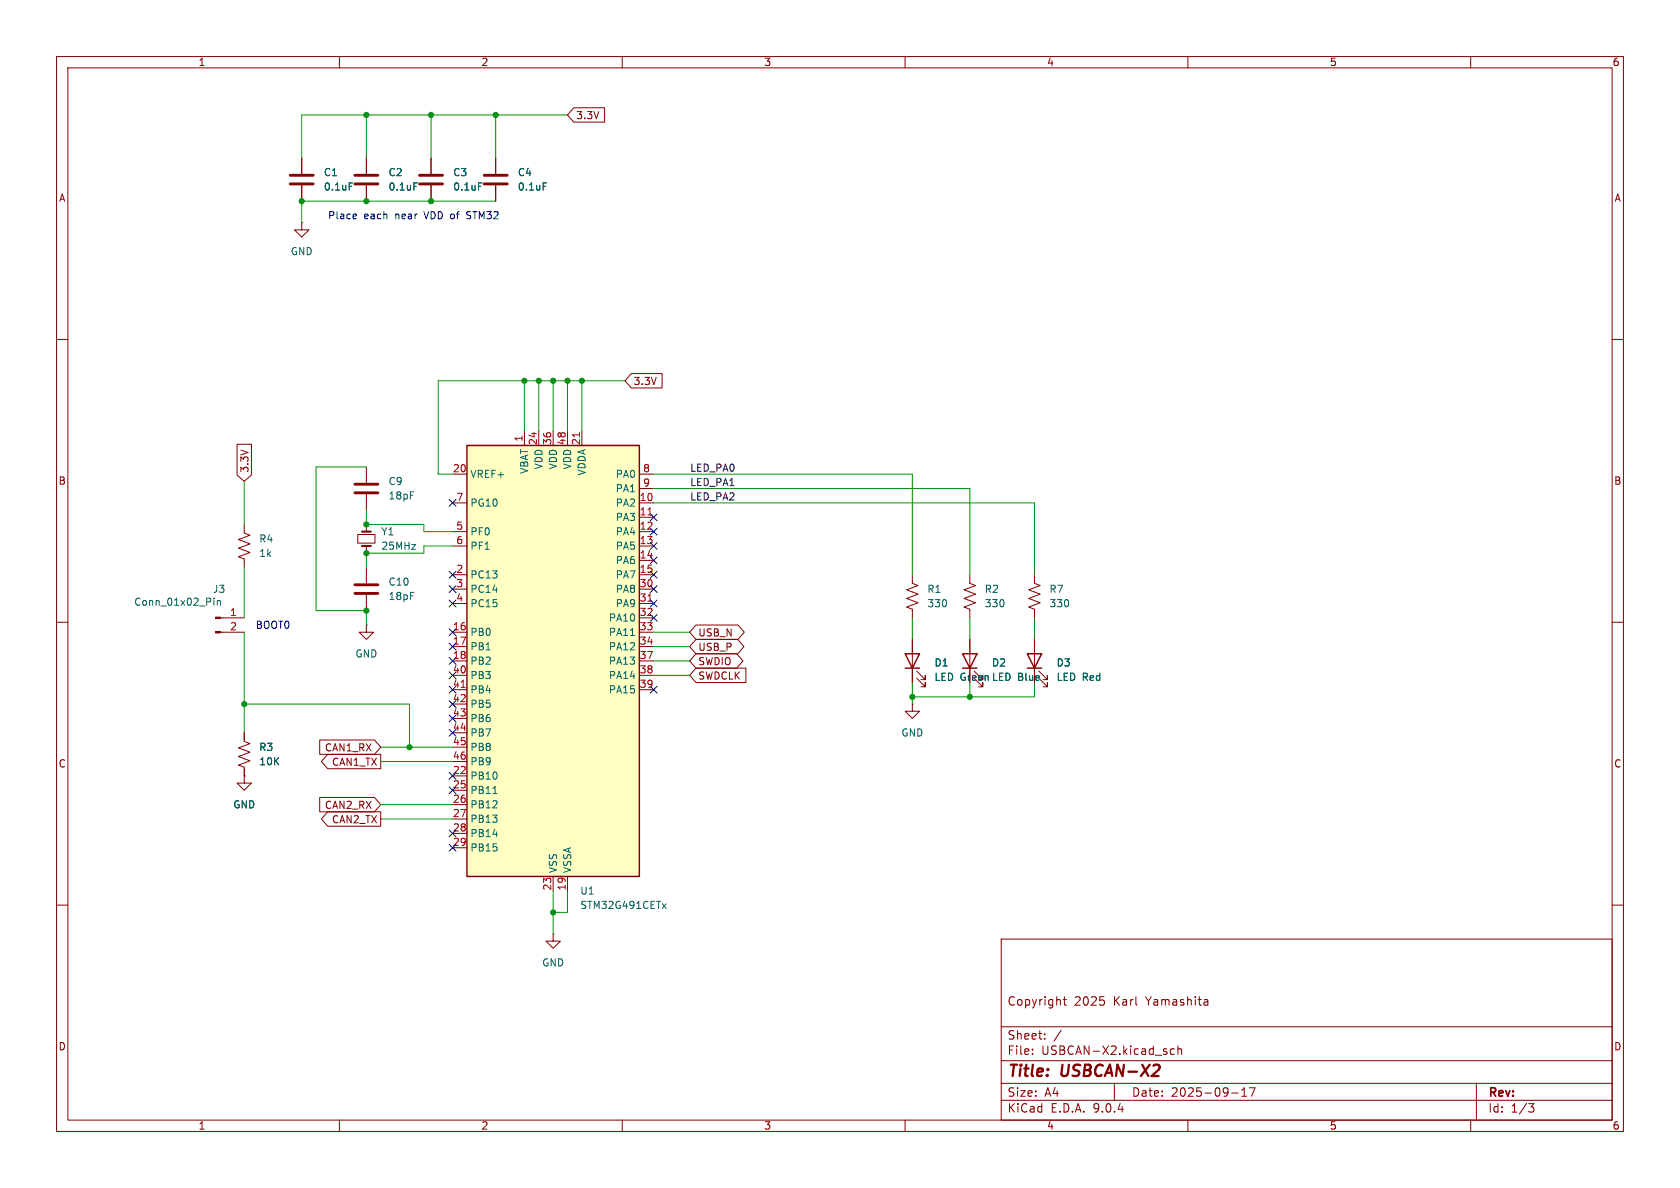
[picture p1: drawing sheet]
<svg xmlns="http://www.w3.org/2000/svg" width="297mm" height="210mm" viewBox="0 0 297 210" stroke-linecap="round" stroke-linejoin="round" font-family="sans-serif">
<g fill="none" stroke="#840000" stroke-width=".18">
<path d="M10 10h277v190h-277zM12 12h273v186h-273zM60 10v2M110 10v2M160 10v2M210 10v2M260 10v2M53.3 39.4v1.2h1.3l-1.3 1.3-1.2-1.3h1.2M53.3 39.4h.1M53.3 27.9v2.8M53.3 32.8v2.8M64.8 27.9v2.8"/>
<path d="M64.8 32.8v2.8M76.2 27.9v2.8M76.2 32.8v2.8M87.6 27.9v2.8M87.6 32.8v2.8M10 60h2M285 60h2M43.2 92.7v1.5l1 .4-2 .8 2 .7-2 .8 2 .8-2 .7 1 .4v1.5M63.2 94.5h3.1v1.5h-3.1zM64.8 82.6v2.7M64.8 87.4v2.8M64.8 92.7v1.3"/>
<path d="M64.8 96.5v1.3M10 110h2M39 109.2h4.2M39 111.8h4.2M64.8 110.5v1.3h1.2l-1.2 1.2-1.3-1.2h1.3M64.8 110.5h.1M64.8 100.3v2.8M64.8 105.2v2.8M161.3 101.6v1.5l1 .4-2 .8 2 .7-2 .8 2 .8-2 .7 1 .4v1.5M161.3 113v7.7M162.1 119.9l1.5 1.5v-.7v.7h-.8M162.1 118.6l1.5 1.5v-.7v.7h-.8"/>
<path d="M171.4 101.6v1.5l1.1 .4-2.1 .8 2.1 .7-2.1 .8 2.1 .8-2.1 .7 1 .4v1.5M171.4 113v7.7M172.2 119.9l1.5 1.5v-.7v.7h-.7M172.2 118.6l1.5 1.5v-.7v.7h-.7M182.9 101.6v1.5l1 .4-2 .8 2 .7-2 .8 2 .8-2 .7 1 .4v1.5M182.9 113v7.7M183.6 119.9l1.6 1.5v-.7v.7h-.8M183.6 118.6l1.6 1.5v-.7v.7h-.8M285 110h2M43.2 137.2v1.2h1.2l-1.2 1.3-1.3-1.3h1.3M43.2 137.2h.1M43.2 129.5v1.6l1 .3-2 .8 2 .8-2 .7 2 .8-2 .8 1 .3v1.6"/>
<path d="M161.3 124.5v1.2h1.3l-1.3 1.3-1.3-1.3h1.3M161.3 124.5h.1M10 160h2M97.8 165.1v1.3h1.3l-1.3 1.2-1.3-1.2h1.3M97.8 165.1h.1M177 166h108v32h-108zM188 176.7h.5M188.2 176.2v1.3l.3 .2M194.5 176.2h.7M195.1 176.8l.1 .3-.1 .5M213 176.7h.3l.2 .2v.8M213.5 177.6l-.5 .1"/>
<path d="M213.5 177.1h-.5M285 160h2M60 198v2M110 198v2M160 198v2M177 194.5h108M177 191.5h108M177 187.5h108M177 181.5h108M182.5 186.3v.1M182.5 185.5v.1M184.7 183.6v.1"/>
<path d="M184.7 182.8v.1M187.6 182.1l-1.3 2M197 191.5v3M207.6 185.5l-.4-.1-.3 .3v.4l.1 .2h.6M208.2 185.5l.3-.1 .3 .1 .1 .9M208.2 184.9v1.5M210 198v2M217.7 193.2h1.2M219.5 193.8h.9M219.5 192.7l.5-.4v1.5M220.9 192.3h1l-.7 1.5M260 198v2"/>
<path d="M261 191.5v6.5M270.2 195.1h1l-.5 .6 .4 .1 .1 .5-.3 .3h-.4"/>
</g>
<path d="M205 188.4v.4l-.1 .3" fill="none" stroke="#840000" stroke-width=".4"/>
<path d="M160 115.6h2.6l-1.3 2.5zM160 118.1h2.6M170.2 115.6h2.5l-1.3 2.5zM170.2 118.1h2.5M181.6 115.6h2.5l-1.2 2.5zM181.6 118.1h2.5" fill="none" stroke="#840000" stroke-width=".25"/>
<g fill="#840000" stroke="#840000" stroke-width=".18">
<path d="M38.1 109.1h.9v.2h-.9z"/>
<path d="M38.1 111.6h.9v.3h-.9z"/>
</g>
<path d="M61.7 32.3h.6M73.2 32.3h.6M84.6 32.3h.6M96 32.3h.6M37.8 105.7v.2M37.8 106.2v.8M38.4 106.2v.8M38.4 106.3l.2-.1h.3l.1 .8" fill="none" stroke="#006464" stroke-width=".18"/>
<path d="M51.3 31h4.1M51.3 32.5h4.1M62.7 31h4.1M62.7 32.5h4.1M74.2 31h4M74.2 32.5h4M85.6 31h4.1M85.6 32.5h4.1M62.7 85.6h4.1M62.7 87.1h4.1M62.7 103.4h4.1M62.7 104.9h4.1" fill="none" stroke="#840000" stroke-width=".51"/>
<path d="M64 96.5h1.5M64 94h1.5" fill="none" stroke="#840000" stroke-width=".38"/>
<path d="M82.5 78.7h30.5v76.2h-30.5z" fill="#ffffc2"/>
<path d="M82.5 78.7h30.5v76.2h-30.5z" fill="none" stroke="#840000" stroke-width=".25"/>
<g fill="none" stroke="#840000" stroke-width=".18">
<path d="M101.4 19h5.5v2.6h-5.5l-1.1-1.3zM53.3 27.9v2.8M53.3 32.8v2.8M64.8 27.9v2.8M64.8 32.8v2.8M76.2 27.9v2.8M76.2 32.8v2.8M87.6 27.9v2.8M87.6 32.8v2.8M41.9 78.5h2.6v5.5l-1.3 1.1-1.3-1.1zM92.7 76.2v2.5M95.2 76.2v2.5"/>
<path d="M97.8 76.2v2.5M100.3 76.2v2.5M102.9 76.2v2.5M111.6 66h5.4v2.6h-5.4l-1.1-1.3zM80 83.8h2.5M80 88.9h2.5M80 94h2.5M80 96.5h2.5M113 83.8h2.6M113 88.9h2.6M113 94h2.6M113 96.5h2.6"/>
<path d="M113 86.4h2.6M113 91.4h2.6M113 99.1h2.6M80 101.6h2.5M80 104.1h2.5M80 106.7h2.5M80 111.8h2.5M80 114.3h2.5M80 116.8h2.5M80 119.4h2.5M113 101.6h2.6M113 104.1h2.6"/>
<path d="M113 106.7h2.6M113 111.8h2.6M113 114.3h2.6M113 116.8h2.6M113 119.4h2.6M113 109.2h2.6M123 113h7.4l1.1 1.3-1.1 1.3h-7.4l-1.1-1.3zM123 115.6h7.2l1.1 1.2-1.1 1.3h-7.2l-1.1-1.3zM123 118.1h8.9v2.6h-8.9l-1.1-1.3zM123 110.5h7.5l1.1 1.3-1.1 1.2h-7.5l-1.1-1.2zM161.3 113v2.6M161.3 118.1v2.6"/>
<path d="M171.4 113v2.6M171.4 118.1v2.6M182.9 113v2.6M182.9 118.1v2.6M43.2 137.2h.1M43.2 129.5v1.3M43.2 135.9v1.3M56.5 130.8h9.7l1.1 1.3-1.1 1.3h-9.7zM57.9 133.3h9.4v2.6h-9.4l-1.1-1.3zM80 121.9h2.5M80 124.5h2.5M80 127h2.5"/>
<path d="M80 129.5h2.5M80 132.1h2.5M80 134.6h2.5M80 137.2h2.5M80 139.7h2.5M113 121.9h2.6M56.5 141h9.7l1.1 1.2-1.1 1.3h-9.7zM57.9 143.5h9.4v2.6h-9.4l-1.1-1.3zM80 142.2h2.5M80 144.8h2.5M80 147.3h2.5M80 149.9h2.5"/>
<path d="M97.8 154.9v2.6M100.3 154.9v2.6"/>
</g>
<path d="M102.5 76.5v.7M114.5 91h.8M114.5 106.3h.8M81.5 121.5h.7" fill="none" stroke="#a90000" stroke-width=".18"/>
<path d="M61.7 32.3h.6M73.2 32.3h.6M84.6 32.3h.6M96 32.3h.6M111.5 112.3h.7M87.1 140.3h.8M117.1 159.8l.7 .8M117.8 159.8l-.7 .8" fill="none" stroke="#006464" stroke-width=".18"/>
<g fill="none" stroke="#009600" stroke-width=".18">
<path d="M64.8 20.3v7.6M76.2 20.3v7.6M87.6 20.3v7.6M87.6 35.6h-34.3v3.8M100.3 20.3h-47v7.6M92.7 67.3v8.9M95.2 67.3v8.9M97.8 67.3v8.9M100.3 67.3v8.9M102.9 67.3v8.9M110.5 67.3h-33v16.5h2.5M43.2 85.1v7.6"/>
<path d="M64.8 90.2v2.5h10.1v1.3h5.1M64.8 82.6h-8.9v25.4h8.9v2.5M80 96.5h-5.1v1.3h-10.1v2.5M115.6 83.8h45.7v17.8M115.6 86.4h55.8v15.2M115.6 88.9h67.3v12.7M43.2 100.3v8.9M43.2 111.8v17.7M115.6 119.4h6.3M115.6 111.8h6.3M115.6 116.8h6.3M115.6 114.3h6.3"/>
<path d="M161.3 109.2v3.8M171.4 109.2v3.8M182.9 109.2v3.8M43.2 124.5h29.2v7.6M67.3 134.6h12.7M67.3 132.1h12.7M161.3 120.7v3.8M171.4 120.7v2.5M182.9 120.7v2.5h-21.6M67.3 142.2h12.7M67.3 144.8h12.7M97.8 157.5v7.6"/>
<path d="M100.3 157.5v3.8h-2.5"/>
</g>
<g fill="none" stroke="#000084" stroke-width=".18">
<path d="M79.4 88.3l1.2 1.2M80.6 88.3l-1.2 1.2M115 90.8l1.2 1.2M115 93.4l1.2 1.2M115 95.9l1.2 1.2M115 98.5l1.2 1.2M116.2 90.8l-1.2 1.2M116.2 93.4l-1.2 1.2M116.2 95.9l-1.2 1.2M116.2 98.5l-1.2 1.2M79.4 113.7l1.2 1.2M79.4 111.2l1.2 1.2"/>
<path d="M79.4 118.8l1.2 1.2M79.4 101l1.2 1.2M79.4 103.5l1.2 1.2M79.4 106.1l1.2 1.2M79.4 116.2l1.2 1.2M80.6 113.7l-1.2 1.2M80.6 111.2l-1.2 1.2M80.6 118.8l-1.2 1.2M80.6 101l-1.2 1.2M80.6 103.5l-1.2 1.2M80.6 106.1l-1.2 1.2M80.6 116.2l-1.2 1.2"/>
<path d="M115 108.6l1.2 1.2M115 106.1l1.2 1.2M115 103.5l1.2 1.2M115 101l1.2 1.2M116.2 108.6l-1.2 1.2M116.2 103.5l-1.2 1.2M116.2 106.1l-1.2 1.2M116.2 101l-1.2 1.2M79.4 121.3l1.2 1.2M79.4 123.9l1.2 1.2M79.4 128.9l1.2 1.2M79.4 136.6l1.2 1.2"/>
<path d="M79.4 126.4l1.2 1.2M79.4 139.1l1.2 1.2M80.6 121.3l-1.2 1.2M80.6 126.4l-1.2 1.2M80.6 123.9l-1.2 1.2M80.6 128.9l-1.2 1.2M80.6 136.6l-1.2 1.2M80.6 139.1l-1.2 1.2M115 121.3l1.2 1.2M116.2 121.3l-1.2 1.2M79.4 146.7l1.2 1.2M79.4 149.3l1.2 1.2"/>
<path d="M80.6 146.7l-1.2 1.2M80.6 149.3l-1.2 1.2"/>
</g>
<path d="M62.8 37.8l.2 .3-.6 .2M63 38.6l-.2 .1M82.5 38.6l.2 .1M82.7 37.4l-.2 .3 .2 .3" fill="none" stroke="#0000c2" stroke-width=".18"/>
<g fill="#009600" stroke="#009600" stroke-width=".18">
<circle cx="97.8" cy="161.3" r=".46"/>
<circle cx="72.4" cy="132.1" r=".46"/>
<circle cx="64.8" cy="92.7" r=".46"/>
<circle cx="64.8" cy="97.8" r=".46"/>
<circle cx="64.8" cy="108" r=".46"/>
<circle cx="43.2" cy="124.5" r=".46"/>
<circle cx="97.8" cy="67.3" r=".46"/>
<circle cx="95.2" cy="67.3" r=".46"/>
<circle cx="92.7" cy="67.3" r=".46"/>
<circle cx="76.2" cy="35.6" r=".46"/>
<circle cx="64.8" cy="35.6" r=".46"/>
<circle cx="76.2" cy="20.3" r=".46"/>
<circle cx="64.8" cy="20.3" r=".46"/>
<circle cx="53.3" cy="35.6" r=".46"/>
<circle cx="87.6" cy="20.3" r=".46"/>
<circle cx="100.3" cy="67.3" r=".46"/>
<circle cx="102.9" cy="67.3" r=".46"/>
<circle cx="171.4" cy="123.2" r=".46"/>
<circle cx="161.3" cy="123.2" r=".46"/>
</g>
<g font-size="2.8" fill="#840000">
<text x="178" y="190.9">Title:</text>
<text x="187.7" y="190.9">USBCAN-X2</text>
</g>
<g font-size="2.1" fill="#840000">
<text x="178" y="178">Copyright</text>
<text x="189.9" y="178">2025</text>
<text x="196.9" y="178">Karl</text>
<text x="202.8" y="178">Yamashita</text>
<text x="178" y="184">Sheet:</text>
<text x="178" y="186.7">File:</text>
<text x="184.1" y="186.7">USBCAN-X2.kicad_sch</text>
<text x="178" y="196.9">KiCad</text>
<text x="178" y="194.1">Size:</text>
<text x="184.7" y="194.1">A4</text>
<text x="185.7" y="196.9">E.D.A.</text>
<text x="193.3" y="196.9">9.0.4</text>
<text x="200" y="194.1">Date:</text>
<text x="207" y="194.1">2025-09-17</text>
<text x="263" y="194.3">Rev:</text>
<text x="263" y="196.9">Id:</text>
<text x="267.1" y="196.9">1/3</text>
</g>
<g font-size="1.8" fill="#840000">
<text x="35" y="11.9">1</text>
<text x="85" y="11.9">2</text>
<text x="135" y="11.9">3</text>
<text x="185" y="11.9">4</text>
<text x="235" y="11.9">5</text>
<text x="285" y="11.9">6</text>
<text x="101.8" y="21.3">3.3V</text>
<text x="10.3" y="35.9">A</text>
<text x="285.3" y="35.9">A</text>
<text x="111.9" y="68.3">3.3V</text>
<text x="44.1" y="83.7" transform="rotate(-90 44.1 83.7)">3.3V</text>
<text x="10.3" y="85.9">B</text>
<text x="285.3" y="85.9">B</text>
<text x="123.3" y="112.7">USB_N</text>
<text x="123.3" y="115.3">USB_P</text>
<text x="123.3" y="117.8">SWDIO</text>
<text x="123.3" y="120.3">SWDCLK</text>
<text x="10.3" y="135.9">C</text>
<text x="57.3" y="133">CAN1_RX</text>
<text x="58.6" y="135.6">CAN1_TX</text>
<text x="285.3" y="135.9">C</text>
<text x="57.3" y="143.2">CAN2_RX</text>
<text x="58.6" y="145.7">CAN2_TX</text>
<text x="10.3" y="185.9">D</text>
<text x="285.3" y="185.9">D</text>
<text x="35" y="199.9">1</text>
<text x="85" y="199.9">2</text>
<text x="135" y="199.9">3</text>
<text x="185" y="199.9">4</text>
<text x="235" y="199.9">5</text>
<text x="285" y="199.9">6</text>
</g>
<g font-size="1.8" fill="#006464">
<text x="57.2" y="31.3">C1</text>
<text x="57.2" y="33.9">0.1uF</text>
<text x="68.6" y="31.3">C2</text>
<text x="68.6" y="33.9">0.1uF</text>
<text x="80" y="31.3">C3</text>
<text x="80" y="33.9">0.1uF</text>
<text x="91.4" y="31.3">C4</text>
<text x="91.4" y="33.9">0.1uF</text>
<text x="51.3" y="45.3">GND</text>
<text x="93.6" y="83.9" transform="rotate(-90 93.6 83.9)">VBAT</text>
<text x="96.1" y="83.1" transform="rotate(-90 96.1 83.1)">VDD</text>
<text x="98.7" y="83.1" transform="rotate(-90 98.7 83.1)">VDD</text>
<text x="101.2" y="83.1" transform="rotate(-90 101.2 83.1)">VDD</text>
<text x="68.6" y="86">C9</text>
<text x="68.6" y="88.5">18pF</text>
<text x="83.1" y="84.7">VREF+</text>
<text x="83.1" y="89.8">PG10</text>
<text x="103.7" y="84.2" transform="rotate(-90 103.7 84.2)">VDDA</text>
<text x="108.8" y="84.7">PA0</text>
<text x="108.8" y="87.2">PA1</text>
<text x="108.8" y="89.8">PA2</text>
<text x="67.3" y="94.8">Y1</text>
<text x="83.1" y="94.8">PF0</text>
<text x="108.8" y="92.3">PA3</text>
<text x="108.8" y="94.8">PA4</text>
<text x="45.7" y="96.1">R4</text>
<text x="45.7" y="98.7">1k</text>
<text x="67.3" y="97.4">25MHz</text>
<text x="83.1" y="97.4">PF1</text>
<text x="108.8" y="97.4">PA5</text>
<text x="108.8" y="99.9">PA6</text>
<text x="23.6" y="107.3">Conn_01x02_Pin</text>
<text x="37.5" y="105">J3</text>
<text x="68.6" y="103.7">C10</text>
<text x="68.6" y="106.3">18pF</text>
<text x="83.1" y="102.5">PC13</text>
<text x="83.1" y="105">PC14</text>
<text x="83.1" y="107.5">PC15</text>
<text x="108.8" y="102.5">PA7</text>
<text x="108.8" y="105">PA8</text>
<text x="108.8" y="107.5">PA9</text>
<text x="163.8" y="105">R1</text>
<text x="163.8" y="107.5">330</text>
<text x="174" y="105">R2</text>
<text x="174" y="107.5">330</text>
<text x="185.4" y="105">R7</text>
<text x="185.4" y="107.5">330</text>
<text x="83.1" y="112.6">PB0</text>
<text x="107.5" y="110.1">PA10</text>
<text x="107.5" y="112.6">PA11</text>
<text x="62.7" y="116.4">GND</text>
<text x="83.1" y="115.2">PB1</text>
<text x="83.1" y="117.7">PB2</text>
<text x="107.5" y="115.2">PA12</text>
<text x="107.5" y="117.7">PA13</text>
<text x="165.1" y="118">D1</text>
<text x="175.3" y="118">D2</text>
<text x="186.7" y="118">D3</text>
<text x="83.1" y="120.2">PB3</text>
<text x="83.1" y="122.8">PB4</text>
<text x="83.1" y="125.3">PB5</text>
<text x="107.5" y="120.2">PA14</text>
<text x="107.5" y="122.8">PA15</text>
<text x="165.1" y="120.6">LED Green LED Blue</text>
<text x="186.7" y="120.6">LED Red</text>
<text x="83.1" y="127.9">PB6</text>
<text x="83.1" y="130.4">PB7</text>
<text x="159.3" y="130.4">GND</text>
<text x="45.7" y="132.9">R3</text>
<text x="45.7" y="135.5">10K</text>
<text x="83.1" y="132.9">PB8</text>
<text x="83.1" y="135.5">PB9</text>
<text x="41.1" y="143.1">GND</text>
<text x="83.1" y="138">PB10</text>
<text x="83.1" y="140.6">PB11</text>
<text x="83.1" y="143.1">PB12</text>
<text x="83.1" y="145.6">PB13</text>
<text x="83.1" y="148.2">PB14</text>
<text x="83.1" y="150.7">PB15</text>
<text x="98.7" y="154.4" transform="rotate(-90 98.7 154.4)">VSS</text>
<text x="101.2" y="154.4" transform="rotate(-90 101.2 154.4)">VSSA</text>
<text x="102.5" y="160.9">STM32G491CETx</text>
<text x="102.5" y="158.3">U1</text>
<text x="95.8" y="171">GND</text>
</g>
<g font-size="1.8" fill="#0000c2">
<text x="57.9" y="39">Place</text>
<text x="64.3" y="39">each</text>
<text x="70" y="39">near</text>
<text x="75.3" y="39">VDD of</text>
<text x="83.2" y="39">STM32</text>
<text x="45.1" y="111.4">BOOT0</text>
</g>
<g font-size="1.8" fill="#a90000">
<text x="80" y="83.6">20</text>
<text x="92.5" y="78.2" transform="rotate(-90 92.5 78.2)">1</text>
<text x="95" y="78.8" transform="rotate(-90 95 78.8)">24</text>
<text x="97.5" y="78.8" transform="rotate(-90 97.5 78.8)">36</text>
<text x="100.1" y="78.8" transform="rotate(-90 100.1 78.8)">48</text>
<text x="102.6" y="78.8" transform="rotate(-90 102.6 78.8)">21</text>
<text x="113.6" y="83.6">8</text>
<text x="80.6" y="88.6">7</text>
<text x="113" y="88.6">10</text>
<text x="113.6" y="86.1">9</text>
<text x="80.6" y="93.7">5</text>
<text x="113" y="91.2">11</text>
<text x="113" y="93.7">12</text>
<text x="80.6" y="96.3">6</text>
<text x="80.6" y="101.3">2</text>
<text x="113" y="96.3">13</text>
<text x="113" y="98.8">14</text>
<text x="113" y="101.3">15</text>
<text x="80.6" y="103.9">3</text>
<text x="80.6" y="106.4">4</text>
<text x="113" y="103.9">30</text>
<text x="113" y="106.4">31</text>
<text x="40.6" y="109">1</text>
<text x="40.6" y="111.5">2</text>
<text x="80" y="111.5">16</text>
<text x="113" y="109">32</text>
<text x="113" y="111.5">33</text>
<text x="80" y="114">17</text>
<text x="80" y="116.6">18</text>
<text x="80" y="119.1">40</text>
<text x="113" y="114">34</text>
<text x="113" y="116.6">37</text>
<text x="113" y="119.1">38</text>
<text x="80" y="121.7">41</text>
<text x="80" y="124.2">42</text>
<text x="113" y="121.7">39</text>
<text x="80" y="126.7">43</text>
<text x="80" y="129.3">44</text>
<text x="80" y="131.8">45</text>
<text x="80" y="134.4">46</text>
<text x="80" y="136.9">22</text>
<text x="80" y="139.4">25</text>
<text x="80" y="142">26</text>
<text x="80" y="144.5">27</text>
<text x="80" y="147.1">28</text>
<text x="80" y="149.6">29</text>
<text x="97.5" y="157.5" transform="rotate(-90 97.5 157.5)">23</text>
<text x="100.1" y="157.5" transform="rotate(-90 100.1 157.5)">19</text>
</g>
<g font-size="1.8" fill="#0f0f0f">
<text x="121.9" y="83.5">LED_PA0</text>
<text x="121.9" y="86">LED_PA1</text>
<text x="121.9" y="88.6">LED_PA2</text>
</g>
</svg>
